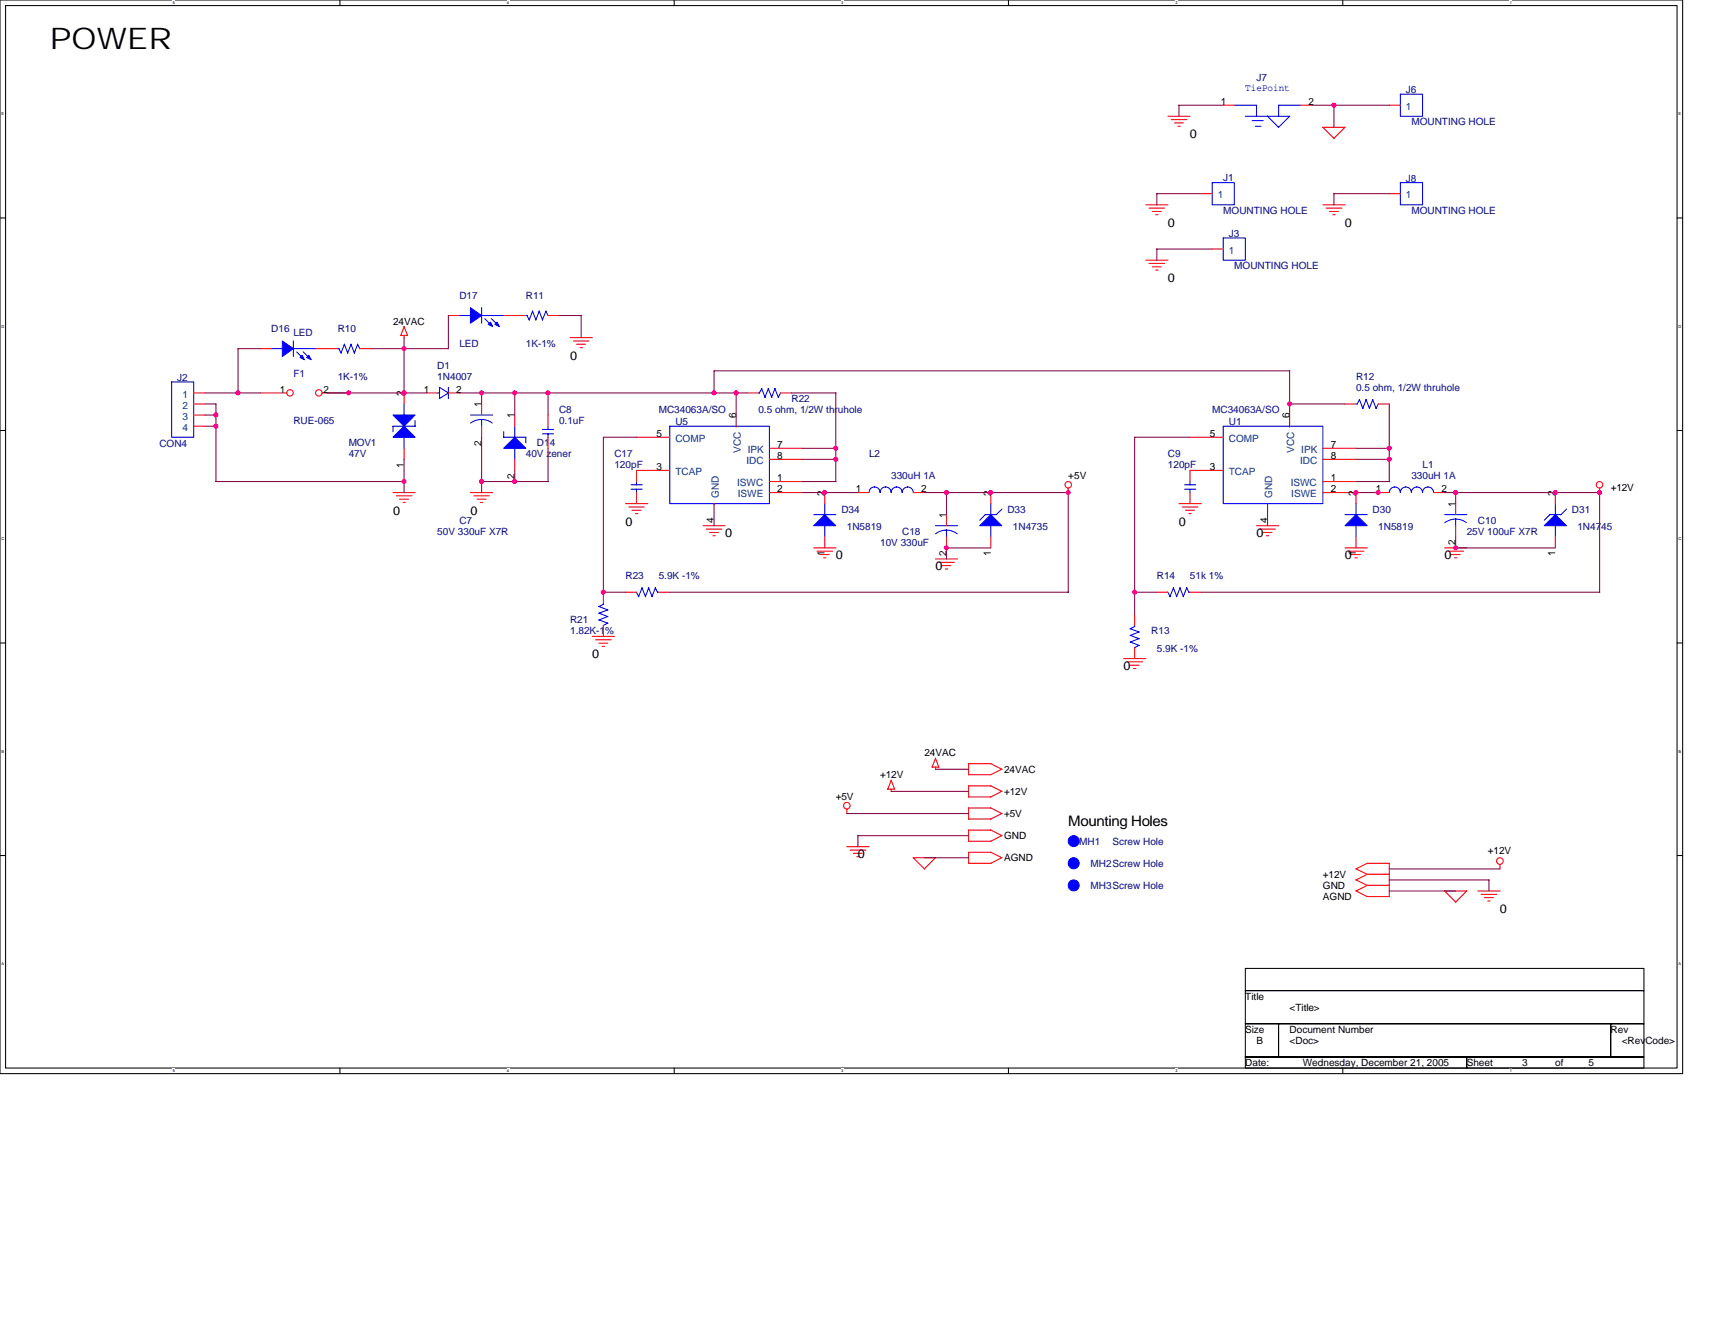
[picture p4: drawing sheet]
<svg xmlns="http://www.w3.org/2000/svg" width="279mm" height="216mm" viewBox="0 0 279 216" stroke-linecap="round" stroke-linejoin="round" font-family="sans-serif">
<path d="M0 0h274.1v174.9h-274.1zM.9 .9h272.3v173.1h-272.3z" fill="none" stroke="#000" stroke-width=".17"/>
<g fill="#fff">
<path d="M28.1 .1h.4v.7h-.4z"/>
<path d="M28.1 174.1h.4v.7h-.4z"/>
</g>
<path d="M55.4 0v.9M55.4 174v.9" fill="none" stroke="#000" stroke-width=".17"/>
<g fill="#fff">
<path d="M82.6 .1h.3v.7h-.3z"/>
<path d="M82.6 174.1h.3v.7h-.3z"/>
</g>
<path d="M109.8 0v.9M109.8 174v.9" fill="none" stroke="#000" stroke-width=".17"/>
<g fill="#fff">
<path d="M137.1 .1h.3v.7h-.3z"/>
<path d="M137.1 174.1h.3v.7h-.3z"/>
</g>
<path d="M164.3 0v.9M164.3 174v.9" fill="none" stroke="#000" stroke-width=".17"/>
<g fill="#fff">
<path d="M191.5 .1h.4v.7h-.4z"/>
<path d="M191.5 174.1h.4v.7h-.4z"/>
</g>
<path d="M218.8 0v.9M218.8 174v.9" fill="none" stroke="#000" stroke-width=".17"/>
<g fill="#fff">
<path d="M246 .1h.3v.7h-.3z"/>
<path d="M246 174.1h.3v.7h-.3z"/>
<path d="M.2 18.2h.4v.7h-.4z"/>
<path d="M273.5 18.2h.4v.7h-.4z"/>
<path d="M.2 52.8h.5v.7h-.5z"/>
<path d="M273.5 52.8h.4v.7h-.4z"/>
</g>
<path d="M0 35.5h.9M273.2 35.5h.9" fill="none" stroke="#000" stroke-width=".17"/>
<g fill="#fff">
<path d="M.2 87.4h.5v.7h-.5z"/>
<path d="M273.5 87.4h.4v.7h-.4z"/>
</g>
<path d="M0 70.1h.9M273.2 70.1h.9" fill="none" stroke="#000" stroke-width=".17"/>
<g fill="#fff">
<path d="M.2 122.1h.4v.7h-.4z"/>
<path d="M273.5 122.1h.4v.7h-.4z"/>
</g>
<path d="M0 104.8h.9M273.2 104.8h.9" fill="none" stroke="#000" stroke-width=".17"/>
<g fill="#fff">
<path d="M.2 156.7h.4v.7h-.4z"/>
<path d="M273.5 156.7h.4v.7h-.4z"/>
</g>
<path d="M0 139.4h.9M273.2 139.4h.9M202.9 157.8h64.9v3.6h-64.9zM202.9 161.4h64.9v5.4h-64.9zM202.9 166.8h5.4v5.4h-5.4zM202.9 172.2h36.1v1.8h-36.1zM208.3 166.8h54.1v5.4h-54.1zM239 172.2h28.8v1.8h-28.8zM262.4 166.8h5.4v5.4h-5.4z" fill="none" stroke="#000" stroke-width=".17"/>
<g fill="none" stroke="#f00" stroke-width=".17">
<path d="M190.3 18.9h3.6M190.8 19.5h2.6M199.3 17.1h1.8M211.9 17.1h1.8M226.3 17.1h1.8M186.7 33.4h3.6M187.2 33.9h2.5M187.7 34.5h1.5M188.3 35h.4M191.3 20h1.5M191.9 20.6h.4M195.7 31.6h1.8"/>
<path d="M215.5 20.7l1.8 1.8M215.5 33.4h3.6M215.5 20.7h3.6l-1.8 1.9M216 33.9h2.6M216.6 34.5h1.4M217.1 35h.4M226.3 31.6h1.8M42.4 56.8h1.8M51.4 56.8h3.6M58.6 56.8h1.8M65.8 54.7v.3M65.8 53.2l-.5 1.5h1.1l-.6-1.5"/>
<path d="M73 51.4h1.8M82.1 51.4h3.6M89.3 51.4h1.8M92.9 55h3.6M93.4 55.6h2.6M93.9 56.1h1.5M94.5 56.6h.4M186.7 42.4h3.6M187.2 42.9h2.5M187.7 43.5h1.5M188.3 44h.4M197.5 40.6h1.8"/>
<path d="M31.6 64h1.8M31.6 65.8h1.8M31.6 67.6h1.8M31.6 69.4h1.8M42.4 64h4.3M52.5 64h4.3M65.8 64v1.8M65.8 73v1.8M69.4 64h1.8M73 64h1.8M78.5 65.8v1.8M78.5 69.4v1.8"/>
<path d="M83.9 67.6v1.8M83.9 74.8v1.8M89.3 67.6v1.8M89.3 71.2v1.8M103.7 71.2h5.4M109.1 76.6h-5.4v1.9M119.9 69.4h.1M121.7 64h1.8M125.3 73h5.4M125.3 74.8h5.4M125.3 78.5h5.4M127.1 64h1.8"/>
<path d="M174 79.5v.8M193.9 71.2h5.4M199.3 76.6h-5.4v1.9M210.1 69.4h.1M215.5 73h5.4M215.5 74.8h5.4M215.5 78.5h5.4M219.1 65.8h1.8M224.5 65.8h1.8M260.6 79.5v.8M64 80.3h3.6M64.6 80.8h2.5"/>
<path d="M65.1 81.3h1.4M65.7 81.9h.3M76.6 80.3h3.7M77.2 80.8h2.5M77.7 81.3h1.5M78.3 81.9h.4M98.3 96.5v1.8M101.9 82.1h3.6M101.9 96.5h1.8M102.4 82.6h2.6M103 83.1h1.4M103.5 83.7h.4"/>
<path d="M103.7 80.3v1.8M107.3 96.5h1.8M114.5 85.7h3.7M115.1 86.2h2.5M115.6 86.8h1.5M116.1 87.3h.4M116.3 82.1h.1M125.3 80.3h5.4M132.6 89.3h3.6M133.1 89.8h2.5M133.6 90.4h1.5M134.2 90.9h.4"/>
<path d="M134.4 80.3v1.8M134.4 87.5v1.8M139.8 80.3h1.8M148.8 80.3h1.8M152.4 91.1h3.6M152.9 91.6h2.6M153.5 92.2h1.4M154 92.7h.4M154.2 83.9v1.8M154.2 87.5v1.8M161.4 80.3v1.8M161.4 87.5v1.8"/>
<path d="M188.5 96.5h1.8M192.1 82.1h3.6M192.6 82.6h2.6M193.1 83.1h1.5M193.7 83.7h.4M193.9 80.3v1.8M193.9 96.5h1.8M204.7 85.7h3.6M205.2 86.2h2.6M205.8 86.8h1.4M206.3 87.3h.4M206.5 82.1h.1"/>
<path d="M215.5 80.3h5.4v1.8M219.1 89.3h3.7M219.7 89.8h2.5M220.2 90.4h1.4M220.7 90.9h.4M220.9 87.5v1.8M224.5 80.3h1.8M233.6 80.3h1.8M235.4 89.3h3.6M235.9 89.8h2.5M236.4 90.4h1.5M237 90.9h.4"/>
<path d="M237.2 82.1v1.8M237.2 85.7v1.8M253.4 80.3v1.8M253.4 87.5v1.8M96.5 103.7h3.6M97 104.2h2.6M97.6 104.8h1.4M98.1 105.3h.4M98.3 101.9v1.8M183 107.3h3.7M183.6 107.8h2.5M184.1 108.4h1.5"/>
<path d="M184.7 108.9h.4M184.8 100.1v1.8M184.8 105.5v1.8M138 138h3.6M138 131.8v.8M138.5 138.5h2.6M139 139h1.5M139.6 139.6h.4M145.2 128.6v.4M145.2 127.1l.6 1.5M145.2 127.1l-.6 1.5h1.1M148.8 139.7l1.8 1.9"/>
<path d="M148.8 139.8h3.6l-1.8 1.8M152.4 123.5l.5 1.5h-1.1zM152.4 125v.4M157.8 129.9h3.6M157.8 126.2h3.6M161.4 131.6l1.8 1M161.4 138.9l1.8 .9M161.4 135.2l1.8 1M161.4 131.7h-3.6v1.8h3.6M161.4 135.3h-3.6v1.8h3.6M161.4 138.9h-3.6v1.8h3.6M163.2 125.3l-1.8-.9h-3.6v1.9"/>
<path d="M163.2 128.9l-1.8-.8h-3.6v1.8M163.2 132.5l-1.8 1M163.2 128.9l-1.8 1M163.2 125.3l-1.8 .9M163.2 139.7l-1.8 1M163.2 136.1l-1.8 1M220.9 145.2l1.8 .9M222.7 142.5h3.7M222.7 144.3h3.7M222.7 140.7h3.7M222.8 140.7l-1.9 .9 1.8 .9-1.8 .9 1.8 .9-1.8 .9M226.3 140.7v5.4h-3.6"/>
<path d="M235.3 145.2h3.7M239 145.2l-1.8 1.8-1.8-1.8M240.8 145.2h3.6M241.3 145.7h2.5M241.8 146.3h1.5M242.4 146.8h.4M244.4 140.9v.7"/>
<circle cx="47.2" cy="64" r=".52"/>
<circle cx="51.9" cy="64" r=".52"/>
<circle cx="174" cy="79" r=".53"/>
<circle cx="260.6" cy="79" r=".53"/>
<circle cx="138" cy="131.3" r=".53"/>
<circle cx="244.4" cy="140.3" r=".54"/>
</g>
<g fill="none" stroke="#00f" stroke-width=".17">
<path d="M201.1 17.1h3.6M202.9 18.9h7.2l-1.8 1.9M204 19.7h1.8M204.7 17.1v1.9M206.5 18.9l1.8 1.8M211.9 17.1h-3.6v1.9M228.1 15.3h3.7v3.6h-3.7zM197.5 29.8h3.6v3.6h-3.6zM199.3 38.8h3.6v3.6h-3.6zM204.5 20.6h.9M228.1 29.8h3.7v3.6h-3.7zM44.2 56.8h1.8"/>
<path d="M47.8 55.5v2.6M47.8 56.8h3.6M48.3 57.3l1.1 1.1M49.4 57.3l1.1 1.1M55 56.8h.2M55.2 56.8l.4 .8M56.1 56.1l.6 1.5 .5-1.5 .5 1.5M56.1 56.1l-.5 1.4M58.3 56.1l.3 .7M58.3 56.1l-.6 1.4M74.8 51.4h1.9M78.5 50.1v2.6"/>
<path d="M78.5 51.4h3.6M79 51.9l1.1 1.1M80.1 51.9l1.1 1.1M85.7 51.4h.2l.3 .8M86.8 50.7l.5 1.5M86.8 50.7l-.6 1.4M87.8 50.7l.6 1.5M87.9 50.7l-.6 1.4M88.9 50.7l.4 .7M88.9 50.7l-.5 1.4M28 62.2h3.6v9h-3.6zM65.8 65.8v7.2"/>
<path d="M67.6 68.5v1M67.6 69.4h-3.6v1M71.2 64h.4M71.6 63.1l1.4 .9-1.4 .9zM73 63.1v1.9M76.6 67.6h3.7M76.7 68.9a2.93 2.93 0 0 1 3.5 0M78.5 68.3v1.2M82.1 70.3v1M82.1 71.2h3.6M83.9 69.4v1.8M83.9 73v1.8"/>
<path d="M85.7 71.2v1M88.4 70h1.8M88.4 70.7h1.8M89.3 69.4v.6M89.3 70.7v.6M102.8 79h1.8M102.8 79.7h1.8M103.7 78.5v.5M103.7 79.7v.6M109.1 69.4h16.2v12.7h-16.2zM124.1 63.3l.6 1.5 .5-1.5 .5 1.5M124.1 63.3l-.4 .7h-.2"/>
<path d="M126.2 63.3l.6 1.5M126.3 63.3l-.6 1.4M127.2 64l-.4 .7M193 79h1.8M193 79.7h1.8M193.9 78.5v.5M193.9 79.7v.6M199.3 69.4h16.2v12.7h-16.2zM221.5 65.1l.5 1.5M221.5 65.1l-.4 .7h-.2M222.6 65.1l-.6 1.4M223.6 65.1l.6 1.5"/>
<path d="M223.6 65.1l-.5 1.5-.6-1.5M224.6 65.8l-.4 .7M97.6 98.8l1.4 .6M97.6 99.9l1.4 .6M98.3 98.3v.2l-.7 .3M99 99.4l-1.4 .5M103.7 96.5l.4 .7M104.6 95.8l.6 1.4M104.6 95.8l-.6 1.4M105.7 95.8l.5 1.4 .6-1.4M105.7 95.8l-.6 1.4M106.7 95.8l.4 .7h.2"/>
<path d="M132.6 83.9h3.6M134.4 82v1.9M134.4 85.6v1.9M141.6 80.2a.9 .9 0 0 1 .9-.8 .9 .9 0 0 1 .9 .8 .9 .9 0 0 1 .9-.8 .9 .9 0 0 1 .9 .8 .9 .9 0 0 1 .9-.8 .9 .9 0 0 1 .9 .8 .9 .9 0 0 1 .9-.8 .9 .9 0 0 1 .9 .8M152.4 85.7h3.6M152.4 87l1-.5 .8-.1 1.1 .2 .6 .4M154.2 86.4v1.1M161.4 82v1.9M161.4 85.6v1.9M162.3 83.9l-1.8-.1-.9 1M163.2 83l-.9 .9M191.2 95.8l.5 1.4"/>
<path d="M191.2 95.8l-.6 1.4-.4-.7M192.2 95.8l.6 1.4 .5-1.4M192.3 95.8l-.6 1.4M193.3 95.8l.4 .7M193.7 96.5h.2M219.1 83.9h3.7M220.9 82v1.9M220.9 85.6v1.9M226.3 80.2a.9 .9 0 0 1 .9-.8 .9 .9 0 0 1 .9 .8 .9 .9 0 0 1 .9-.8 .9 .9 0 0 1 .9 .8 .91 .91 0 0 1 .9-.8 .91 .91 0 0 1 1 .8 .9 .9 0 0 1 .9-.8 .9 .9 0 0 1 .9 .8M235.4 83.9h3.6M237.2 84.6v1.1M238.9 85.2l-1-.5-.8-.1-1.1 .2-.6 .4"/>
<path d="M253.4 82v1.9M253.4 85.6v1.9M255.2 83l-.9 .9h-1.8l-.9 .9M97.6 101l1.4 .6M99 100.5l-1.4 .5M99 101.5l-.7 .4M184.1 102.4l1.5 .6M184.1 103.5l1.5 .6M184.1 104.6l1.5 .6M184.8 102.1l-.7 .4M184.8 101.9v.2M185.6 103l-1.5 .5"/>
<path d="M185.6 104.1l-1.5 .5M185.6 105.2l-.8 .3"/>
</g>
<g fill="#00f" stroke="#00f" stroke-width=".17">
<path d="M76.6 50.1l1.9 1.3-1.9 1.3z" fill-rule="evenodd"/>
<path d="M81 52.5l.3 .7-.7-.3z" fill-rule="evenodd"/>
<path d="M79.9 52.5l.4 .7-.8-.3z" fill-rule="evenodd"/>
<path d="M64 71.2l1.8-1.8 1.8 1.8z" fill-rule="evenodd"/>
<path d="M64 67.6h3.6l-1.8 1.8z" fill-rule="evenodd"/>
<path d="M46 55.6l1.8 1.2-1.8 1.3z" fill-rule="evenodd"/>
<path d="M50.3 57.9l.4 .7-.7-.3z" fill-rule="evenodd"/>
<path d="M48.9 58.3l.3-.4 .4 .7z" fill-rule="evenodd"/>
<path d="M161.4 83.9l1.8 1.8h-3.6z" fill-rule="evenodd"/>
<path d="M251.6 85.7l1.8-1.8 1.8 1.8z" fill-rule="evenodd"/>
<path d="M220.9 83.9l1.8 1.8h-3.6z" fill-rule="evenodd"/>
<path d="M82.1 73l1.8-1.8 1.8 1.8z" fill-rule="evenodd"/>
<path d="M132.6 85.7l1.8-1.8 1.8 1.8z" fill-rule="evenodd"/>
<circle cx="174.9" cy="137.1" r=".89"/>
<circle cx="174.9" cy="144.3" r=".89"/>
<circle cx="174.9" cy="140.7" r=".89"/>
</g>
<g fill="none" stroke="#800040" stroke-width=".17">
<path d="M192 17.1h7.3M192.1 17.1v1.9M213.7 17.1h12.7M217.3 17.1v3.7M195.7 31.6h-7.2v1.8M217.3 31.6h9M217.3 31.6v1.8M42.4 56.8h-3.6v7.3M60.4 56.8h12.7M65.8 55v9.1M73 51.4v5.4M91.1 51.4h3.6v3.6"/>
<path d="M197.5 40.6h-9v1.8M33.4 65.8h1.8v12.7h30.6M33.4 64h9M33.4 67.6h1.8M33.4 69.4h1.8M53.2 64h16.3M65.8 74.8v5.5M74.8 64h47M78.5 78.5h10.8M78.5 64v1.8M78.5 71.2v9.1M83.9 64v3.6"/>
<path d="M83.9 76.6v1.9M89.3 64v3.6M89.3 73v5.5M103.7 71.2h-5.4v25.3M116.3 64.1v-3.7h93.8v9.1M119.9 64v5.5M128.9 64h7.3M130.7 74.8h5.5M130.7 78.5h5.5M130.7 73h5.5M136.2 64v14.5M193.9 71.2h-9.1v28.9"/>
<path d="M210.1 65.8h9M220.9 74.8h5.5M220.9 78.5h5.5M220.9 73h5.5M226.3 65.8v12.7M98.3 96.5h3.6M109.1 96.5h65M116.3 82.1v3.6M130.7 80.3h9.1M150.6 80.3h23.5l-.1 16.2M154.2 89.3h7.2M154.2 80.3v3.6"/>
<path d="M154.2 89.3v1.8M184.8 96.5h3.7M195.7 96.5h64.9M206.5 82.1v3.6M220.9 80.3h4M235.4 80.3h25.2v16.2M237.1 89.3h16.3M237.2 80.3v1.8M237.2 87.5v1.8M138 132.6h19.8M145.2 128.9h12.6M150.6 139.8h7.2"/>
<path d="M152.4 125.3h5.4M157.8 136.2h-18v1.8M226.3 141.6h18.1M226.3 145.2h10.9M226.3 143.4h16.3v1.8"/>
</g>
<g fill="#f0f" stroke="#f0f" stroke-width=".17">
<circle cx="217.3" cy="17.1" r=".35"/>
<circle cx="38.8" cy="64" r=".35"/>
<circle cx="56.8" cy="64" r=".35"/>
<circle cx="65.8" cy="64" r=".35"/>
<circle cx="78.5" cy="64" r=".35"/>
<circle cx="226.3" cy="74.8" r=".35"/>
<circle cx="136.2" cy="73" r=".35"/>
<circle cx="134.4" cy="80.3" r=".35"/>
<circle cx="226.3" cy="73" r=".35"/>
<circle cx="154.2" cy="80.3" r=".35"/>
<circle cx="89.3" cy="64" r=".35"/>
<circle cx="116.3" cy="64" r=".35"/>
<circle cx="253.4" cy="80.3" r=".35"/>
<circle cx="161.4" cy="80.3" r=".35"/>
<circle cx="119.9" cy="64" r=".35"/>
<circle cx="260.6" cy="80.3" r=".35"/>
<circle cx="78.5" cy="78.5" r=".35"/>
<circle cx="83.8" cy="78.5" r=".35"/>
<circle cx="83.8" cy="64" r=".35"/>
<circle cx="210.1" cy="65.8" r=".35"/>
<circle cx="98.3" cy="96.5" r=".35"/>
<circle cx="220.9" cy="80.3" r=".35"/>
<circle cx="224.5" cy="80.3" r=".35"/>
<circle cx="174" cy="80.3" r=".35"/>
<circle cx="237.1" cy="80.3" r=".35"/>
<circle cx="136.2" cy="74.8" r=".35"/>
<circle cx="65.8" cy="56.8" r=".35"/>
<circle cx="35.2" cy="67.6" r=".35"/>
<circle cx="237.1" cy="89.3" r=".35"/>
<circle cx="65.8" cy="78.5" r=".35"/>
<circle cx="154.2" cy="89.3" r=".35"/>
<circle cx="35.2" cy="69.4" r=".35"/>
<circle cx="184.8" cy="96.5" r=".35"/>
</g>
<text font-size="4.9" x="8.1" y="8.1">POWER</text>
<text font-size="2.3" x="174" y="134.7">Mounting Holes</text>
<g font-size="2">
<text x="193.9" y="22.5">0</text>
<text x="190.3" y="37">0</text>
<text x="219.1" y="37">0</text>
<text x="190.3" y="46">0</text>
<text x="92.9" y="58.6">0</text>
<text x="64" y="83.8">0</text>
<text x="76.6" y="83.8">0</text>
<text x="101.9" y="85.6">0</text>
<text x="118.1" y="87.4">0</text>
<text x="192.1" y="85.6">0</text>
<text x="204.7" y="87.4">0</text>
<text x="136.2" y="91.1">0</text>
<text x="152.4" y="92.9">0</text>
<text x="219.1" y="91.1">0</text>
<text x="235.4" y="91.1">0</text>
<text x="96.5" y="107.3">0</text>
<text x="183" y="109.1">0</text>
<text x="139.8" y="139.7">0</text>
<text x="244.4" y="148.8">0</text>
</g>
<g font-size="1.6">
<text x="198.9" y="17.1">1</text>
<text x="213.2" y="17.1">2</text>
<text x="64" y="52.9">24VAC</text>
<text x="45.6" y="64">1</text>
<text x="52.7" y="64">2</text>
<text x="65.8" y="64.6" transform="rotate(-90 65.8 64.6)">2</text>
<text x="69.1" y="64">1</text>
<text x="74.3" y="64">2</text>
<text x="78.4" y="66.4" transform="rotate(-90 78.4 66.4)">1</text>
<text x="83.8" y="68.2" transform="rotate(-90 83.8 68.2)">1</text>
<text x="106.9" y="71.2">5</text>
<text x="119.9" y="68.2" transform="rotate(-90 119.9 68.2)">6</text>
<text x="197.1" y="71.2">5</text>
<text x="210.1" y="68.2" transform="rotate(-90 210.1 68.2)">6</text>
<text x="65.8" y="76.2" transform="rotate(-90 65.8 76.2)">1</text>
<text x="78.4" y="72.6" transform="rotate(-90 78.4 72.6)">2</text>
<text x="83.8" y="78" transform="rotate(-90 83.8 78)">2</text>
<text x="106.9" y="76.6">3</text>
<text x="126.6" y="73">7</text>
<text x="126.6" y="74.8">8</text>
<text x="197.1" y="76.6">3</text>
<text x="216.8" y="73">7</text>
<text x="216.8" y="74.8">8</text>
<text x="126.6" y="78.4">1</text>
<text x="126.6" y="80.2">2</text>
<text x="134.3" y="80.8" transform="rotate(-90 134.3 80.8)">2</text>
<text x="139.4" y="80.2">1</text>
<text x="150.1" y="80.2">2</text>
<text x="161.4" y="80.8" transform="rotate(-90 161.4 80.8)">2</text>
<text x="174" y="78.1">+5V</text>
<text x="216.8" y="78.4">1</text>
<text x="216.8" y="80.2">2</text>
<text x="220.9" y="80.8" transform="rotate(-90 220.9 80.8)">2</text>
<text x="224.2" y="80.2">1</text>
<text x="234.8" y="80.2">2</text>
<text x="237.1" y="82.6" transform="rotate(-90 237.1 82.6)">1</text>
<text x="253.4" y="80.8" transform="rotate(-90 253.4 80.8)">2</text>
<text x="262.4" y="79.9">+12V</text>
<text x="116.3" y="85.2" transform="rotate(-90 116.3 85.2)">4</text>
<text x="154.2" y="84.4" transform="rotate(-90 154.2 84.4)">1</text>
<text x="206.5" y="85.2" transform="rotate(-90 206.5 85.2)">4</text>
<text x="237.1" y="88.8" transform="rotate(-90 237.1 88.8)">2</text>
<text x="134.3" y="90.6" transform="rotate(-90 134.3 90.6)">1</text>
<text x="154.2" y="90.6" transform="rotate(-90 154.2 90.6)">2</text>
<text x="161.4" y="90.6" transform="rotate(-90 161.4 90.6)">1</text>
<text x="220.9" y="90.6" transform="rotate(-90 220.9 90.6)">1</text>
<text x="253.4" y="90.6" transform="rotate(-90 253.4 90.6)">1</text>
<text x="150.6" y="123.2">24VAC</text>
<text x="163.6" y="125.9">24VAC</text>
<text x="136.2" y="130.4">+5V</text>
<text x="143.4" y="126.8">+12V</text>
<text x="163.6" y="129.5">+12V</text>
<text x="163.6" y="133.1">+5V</text>
<text x="163.6" y="136.7">GND</text>
<text x="163.6" y="140.4">AGND</text>
<text x="215.5" y="143.1">+12V</text>
<text x="242.4" y="139.1">+12V</text>
<text x="215.5" y="146.7">AGND</text>
<text x="215.5" y="144.9">GND</text>
<text x="202.9" y="162.9">Title</text>
<text x="210.1" y="164.7">&lt;Title&gt;</text>
<text x="202.9" y="168.3">Size</text>
<text x="202.9" y="173.7">Date:</text>
<text x="204.7" y="170.1">B</text>
<text x="210.1" y="168.3">Document Number</text>
<text x="210.1" y="170.1">&lt;Doc&gt;</text>
<text x="212.3" y="173.7">Wednesday, December 21, 2005</text>
<text x="239" y="173.7">Sheet</text>
<text x="248" y="173.7">3</text>
<text x="253.4" y="173.7">of</text>
<text x="258.8" y="173.7">5</text>
<text x="262.4" y="168.3">Rev</text>
<text x="264.2" y="170.1">&lt;RevCode&gt;</text>
</g>
<text font-size="1.6" fill="#00f" x="202.9" y="14.8">TiePoint</text>
<g font-size="1.6" fill="#000080">
<text x="204.7" y="13.2">J7</text>
<text x="229" y="15.2">J6</text>
<text x="229.9" y="20.4">MOUNTING HOLE</text>
<text x="199.3" y="29.4">J1</text>
<text x="229" y="29.6">J8</text>
<text x="199.3" y="34.9">MOUNTING HOLE</text>
<text x="229.9" y="34.9">MOUNTING HOLE</text>
<text x="200.2" y="38.7">J3</text>
<text x="201.1" y="43.9">MOUNTING HOLE</text>
<text x="74.8" y="48.7">D17</text>
<text x="85.7" y="48.7">R11</text>
<text x="44.2" y="54.1">D16</text>
<text x="47.8" y="54.7">LED</text>
<text x="55" y="54.1">R10</text>
<text x="74.8" y="56.5">LED</text>
<text x="85.7" y="56.5">1K-1%</text>
<text x="28.9" y="62.1">J2</text>
<text x="47.8" y="61.4">F1</text>
<text x="55" y="61.9">1K-1%</text>
<text x="71.2" y="60.1">D1</text>
<text x="71.2" y="61.9">1N4007</text>
<text x="128.9" y="65.5">R22</text>
<text x="220.9" y="61.9">R12</text>
<text x="220.9" y="63.7">0.5 ohm, 1/2W thruhole</text>
<text x="47.8" y="69.1">RUE-065</text>
<text x="91.1" y="67.3">C8</text>
<text x="91.1" y="69.1">0.1uF</text>
<text x="107.3" y="67.3">MC34063A/SO</text>
<text x="110" y="69.3">U5</text>
<text x="123.5" y="67.3">0.5 ohm, 1/2W thruhole</text>
<text x="197.5" y="67.3">MC34063A/SO</text>
<text x="200.2" y="69.3">U1</text>
<text x="26" y="72.9">CON4</text>
<text x="56.8" y="72.7">MOV1</text>
<text x="56.8" y="74.5">47V</text>
<text x="85.7" y="74.5">40V zener</text>
<text x="87.5" y="72.7">D14</text>
<text x="100.1" y="74.5">C17</text>
<text x="100.1" y="76.3">120pF</text>
<text x="141.6" y="74.5">L2</text>
<text x="190.3" y="74.5">C9</text>
<text x="190.3" y="76.3">120pF</text>
<text x="231.8" y="76.3">L1</text>
<text x="137.1" y="83.5">D34</text>
<text x="145.2" y="78.1">330uH 1A</text>
<text x="164.1" y="83.5">D33</text>
<text x="223.6" y="83.5">D30</text>
<text x="229.9" y="78.1">330uH 1A</text>
<text x="256.1" y="83.5">D31</text>
<text x="71.2" y="87.1">50V 330uF X7R</text>
<text x="74.8" y="85.3">C7</text>
<text x="138" y="86.4">1N5819</text>
<text x="143.4" y="89">10V 330uF</text>
<text x="147" y="87.1">C18</text>
<text x="165" y="86.4">1N4735</text>
<text x="224.5" y="86.4">1N5819</text>
<text x="239" y="87.1">25V 100uF X7R</text>
<text x="240.8" y="85.3">C10</text>
<text x="257" y="86.4">1N4745</text>
<text x="101.9" y="94.4">R23</text>
<text x="107.3" y="94.4">5.9K -1%</text>
<text x="188.5" y="94.4">R14</text>
<text x="193.9" y="94.4">51k 1%</text>
<text x="92.9" y="101.6">R21</text>
<text x="92.9" y="103.4">1.82K-1%</text>
<text x="187.6" y="103.4">R13</text>
<text x="188.5" y="106.3">5.9K -1%</text>
<text x="175.8" y="137.6">MH1</text>
<text x="181.2" y="137.6">Screw Hole</text>
<text x="177.7" y="141.2">MH2Screw Hole</text>
<text x="177.7" y="144.9">MH3Screw Hole</text>
</g>
<g font-size="1.6" fill="#004080">
<text x="229" y="17.9">1</text>
<text x="198.4" y="32.3">1</text>
<text x="229" y="32.3">1</text>
<text x="200.2" y="41.3">1</text>
<text x="29.7" y="64.8">1</text>
<text x="29.7" y="66.6">2</text>
<text x="29.7" y="68.4">3</text>
<text x="29.7" y="70.2">4</text>
<text x="110" y="72">COMP</text>
<text x="200.2" y="72">COMP</text>
<text x="110" y="77.4">TCAP</text>
<text x="120.7" y="73.8" transform="rotate(-90 120.7 73.8)">VCC</text>
<text x="121.6" y="75.6">IDC</text>
<text x="121.8" y="73.8">IPK</text>
<text x="200.2" y="77.4">TCAP</text>
<text x="210.9" y="73.8" transform="rotate(-90 210.9 73.8)">VCC</text>
<text x="211.8" y="75.6">IDC</text>
<text x="212" y="73.8">IPK</text>
<text x="117.1" y="81.2" transform="rotate(-90 117.1 81.2)">GND</text>
<text x="120.1" y="79.2">ISWC</text>
<text x="120.2" y="81">ISWE</text>
<text x="207.3" y="81.2" transform="rotate(-90 207.3 81.2)">GND</text>
<text x="210.3" y="79.2">ISWC</text>
<text x="210.4" y="81">ISWE</text>
</g>
<g font-size=".6">
<text x="28.1" y=".7">5</text>
<text x="82.6" y=".7">4</text>
<text x="137.1" y=".7">3</text>
<text x="191.5" y=".7">2</text>
<text x="246" y=".7">1</text>
<text x=".2" y="18.8">E</text>
<text x="273.5" y="18.8">E</text>
<text x=".2" y="53.4">D</text>
<text x="273.5" y="53.4">D</text>
<text x=".2" y="88">C</text>
<text x="273.5" y="88">C</text>
<text x=".2" y="122.6">B</text>
<text x="273.5" y="122.6">B</text>
<text x=".2" y="157.3">A</text>
<text x="273.5" y="157.3">A</text>
<text x="28.1" y="174.7">5</text>
<text x="82.6" y="174.7">4</text>
<text x="137.1" y="174.7">3</text>
<text x="191.5" y="174.7">2</text>
<text x="246" y="174.7">1</text>
</g>
</svg>
